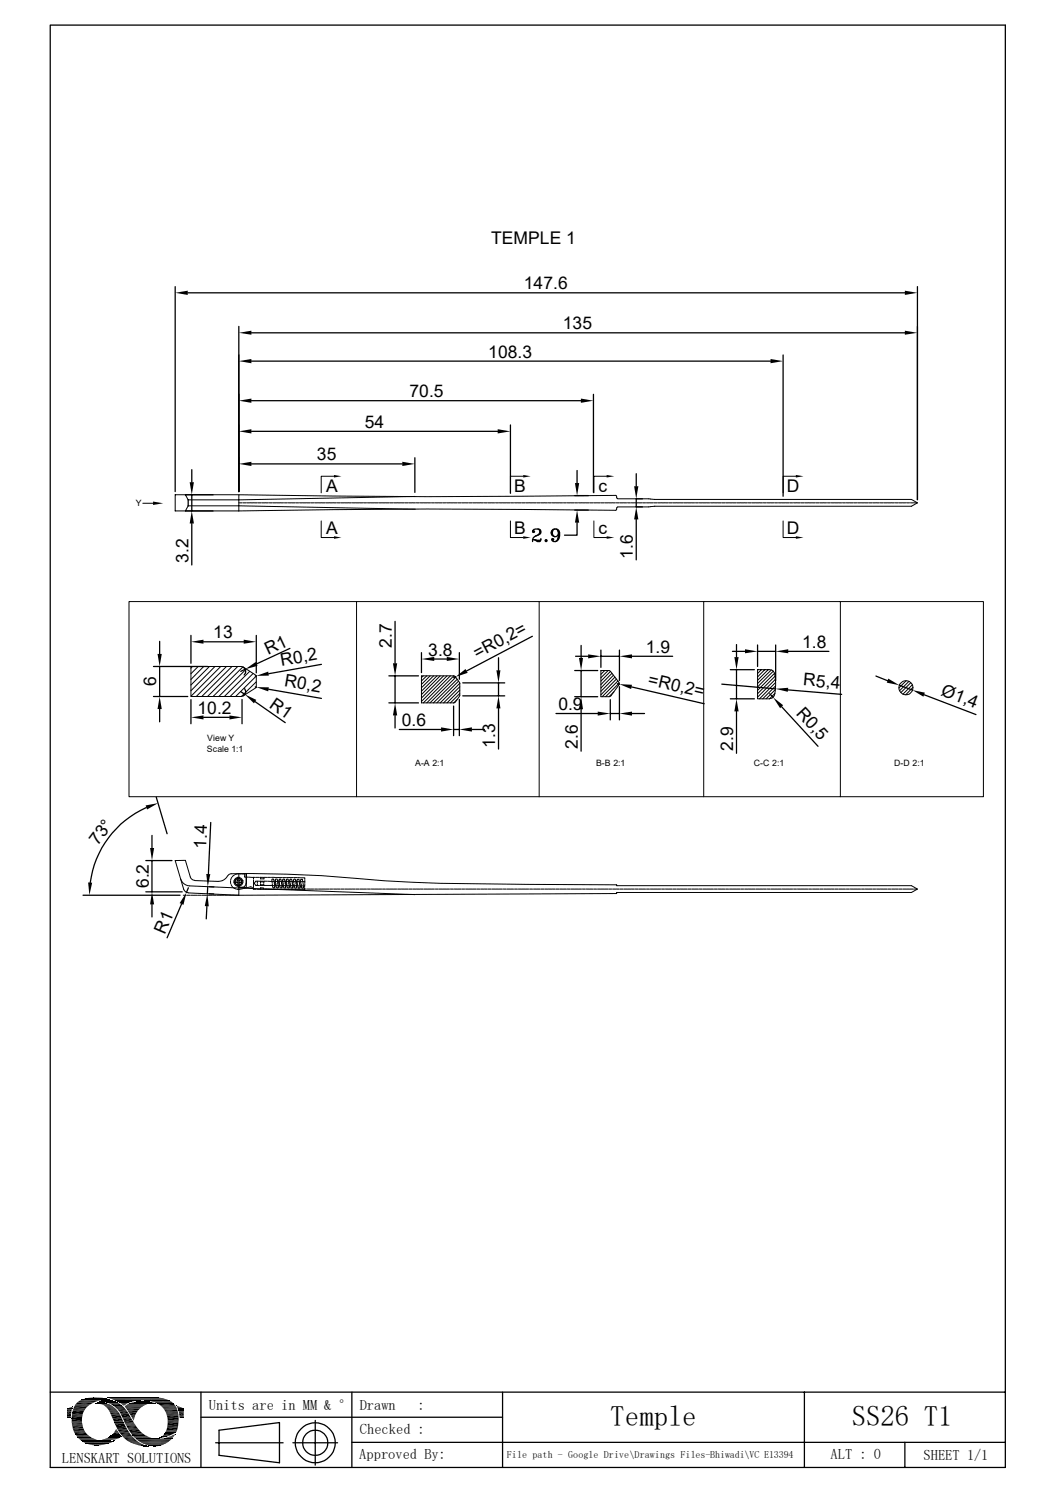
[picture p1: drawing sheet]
<svg xmlns="http://www.w3.org/2000/svg" width="210mm" height="297mm" viewBox="0 0 210 297" stroke-linecap="round" stroke-linejoin="round" font-family="sans-serif">
<g fill="none" stroke="#000" stroke-width=".2">
<path d="M36.9 98.4l.5 1h10.1l35-.6M47.5 98.4h-12.7v3.2h12.7M66.4 94.7h-2.5v3.3M104.1 94.7h-2.6v3.3M120.6 94.7h-2.5v3.3M122.6 98.7l-.2-.1a2210.6 2210.6 0 0 1-74.9-.2v3.2M122.6 98.7l.1 .4 .2 .1M122.9 99.2h6.2l1.1 .2M130.2 99.4h51.1l1.2 .6-1.2 .7h-51.1M158.3 94.7h-2.6v3.3M25.7 119.7h141.4v38.8h-141.4zM28.4 100.1h2"/>
<path d="M47.5 100h.6M48.3 100h.6M49.1 100h.6M49.8 100h.6M50.5 100h.6M51.3 100h.6M52.1 100h.6M52.8 100h.6M53.6 100h.5M54.3 100h.6M55 100h.7M55.8 100h.6"/>
<path d="M56.6 100h.5M57.3 100h.6M58 100h.6M58.8 100h.6M59.6 100h.6M60.3 100h.6M61 100h.6M61.8 100h.6M62.6 100h.6M63.3 100h.6M63.9 103.6v3.3h2.5M64.1 100h.5"/>
<path d="M64.8 100h.6M65.5 100h.7M66.3 100h.6M67.1 100h.5M67.8 100h.6M68.5 100h.7M69.3 100h.6M70.1 100h.6M70.8 100h.6M70.9 119.7v38.8M71.5 100h.6M72.3 100h.6"/>
<path d="M73.1 100h.6M73.8 100h.6M74.5 100h.6M75.3 100h.6M76 100h.7M76.8 100h.6M77.6 100h.5M78.3 100h.6M79 100h.7M79.8 100h.6M80.6 100h.6M81.3 100h.6"/>
<path d="M82 100h.6M82.6 101.3l-35.1-.7h-10.1l-.5 1M82.8 100h.6M83.6 100h.6M84.3 100h.6M85 100h.6M85.8 100h.6M86.6 100h.6M87.3 100h.6M88.1 100h.5M88.8 100h.6M89.5 100h.7"/>
<path d="M90.3 100h.6M91.1 100h.6M91.8 100h.6M92.5 100h.6M93.3 100h.6M94.1 100h.6M94.8 100h.6M95.5 100h.6M96.3 100h.6M97.1 100h.6M97.8 100h.6M98.6 100h.5"/>
<path d="M99.3 100h.6M100 100h.7M100.8 100h.6M101.5 103.6v3.3h2.6M101.6 100h.6M102.3 100h.6M103 100h.6M103.8 100h.6M104.6 100h.6M105.3 100h.6M106 100h.6M106.8 100h.6"/>
<path d="M107.2 119.7v38.8M107.6 100h.6M108.3 100h.6M109.1 100h.5M109.8 100h.6M110.5 100h.7M111.3 100h.6M112.1 100h.5M112.8 100h.6M113.5 100h.6M114.3 100h.6M115.1 100h.6"/>
<path d="M115.8 100h.6M116.5 100h.6M117.3 100h.6M118.1 100h.6M118.1 103.6v3.3h2.5M118.8 100h.6M119.5 100h.6M120.3 100h.6M121 100h.7M121.8 100h.6M122.6 100h.5M122.6 101.3l-.2 .2a2210.6 2210.6 0 0 0-74.9 .1"/>
<path d="M122.9 100.9l-.2 .1-.1 .3M123.3 100h.6M124 100h.6M124.8 100h.6M125.6 100h.6M126.3 100h.6M127 100h.6M127.8 100h.6M128.6 100h.6M129.3 100h.6M130 100h.6M130.2 100.7l-1.1 .1h-6.2"/>
<path d="M130.8 100h.6M131.5 100h.7M132.3 100h.6M133.1 100h.5M133.8 100h.6M134.5 100h.7M135.3 100h.6M136.1 100h.6M136.8 100h.6M137.5 100h.6M138.3 100h.6M139.1 100h.6"/>
<path d="M139.8 100h.6M140 119.7v38.8M140.5 100h.6M141.3 100h.6M142 100h.7M142.8 100h.6M143.6 100h.5M144.3 100h.6M145 100h.7M145.8 100h.6M146.6 100h.6M147.3 100h.6"/>
<path d="M148 100h.6M148.8 100h.6M149.6 100h.6M150.3 100h.6M151 100h.6M151.8 100h.6M152.6 100h.6M153.3 100h.6M154.1 100h.5M154.8 100h.6M155.5 100h.7M155.7 103.6v3.3h2.6"/>
<path d="M156.3 100h.6M157.1 100h.5M157.8 100h.6M158.5 100h.6M159.3 100h.6M160.1 100h.6M160.8 100h.6M161.5 100h.6M162.3 100h.6M163.1 100h.6M163.8 100h.6M164.5 100h.6"/>
<path d="M165.3 100h.6M166 100h.7M166.8 100h.6M167.1 119.7h28.5v38.8h-28.5M167.6 100h.5M168.3 100h.6M169 100h.6M169.8 100h.6M170.6 100h.6M171.3 100h.6M172 100h.6M172.8 100h.6"/>
<path d="M173.6 100h.6M174.3 100h.6M175 100h.6M175.8 100h.6M176.5 100h.7M177.3 100h.6M178.1 100h.5M178.8 100h.6M179.5 100h.6M180.3 100h.6M181.1 100h.6M181.8 100h.7"/>
<path d="M38.3 132.6l-.3 .3M39.4 132.6l-1.4 1.4M40.5 132.6l-2.5 2.6M41.7 132.6l-3.7 3.7M42.8 132.6l-4.8 4.8M43.9 132.6l-5.9 5.9M45 132.6l-6 6M46.1 132.6l-6 6M47.3 132.6l-6 6M48.3 132.7l-5.9 5.9M48.4 132.7l2.5 1.8M48.4 132.8l-.4-.2h-10v6h10l.4-.2"/>
<path d="M49 133.1l-5.5 5.5M49.7 133.6l-5.1 5M50.3 134l-4.5 4.6M50.9 136.7l-.1 .1M50.9 136.8l-2.5 1.6M51 136.7v-2.2l-4.1 4.1M51 135.6l-3 3M84.2 134.5l-.4 .3M84.9 134.5l-1.1 1M85.6 134.5l-1.8 1.6M86.2 134.5l-2.4 2.3M86.9 134.5l-3.1 3"/>
<path d="M87.5 134.5l-3.7 3.7M88.2 134.5l-4.4 4.4M88.9 134.5l-5.1 5M89.6 134.5l-5.4 5.3M90.3 134.5l-5.4 5.3M90.5 134.6l-.2-.1h-6.5v5.3h6.5l.2-.1M90.6 134.6l.8 1.1M90.6 134.7l-5.1 5.1M90.9 135.1l-4.7 4.7M90.9 139.1l-.6 .7M91.2 135.5l-4.3 4.3M91.4 135.8v2.7"/>
<path d="M91.4 138.6l-.8 1.1M91.4 135.9l-3.9 3.9M91.4 136.6l-3.2 3.2M91.4 137.3l-2.5 2.5M91.4 138l-1.8 1.8M119.5 135.5l1.9-1.9 1.7 2.2M119.6 133.4l-.1 .1M120.3 133.4l-.8 .8M120.9 133.4l-1.4 1.4M121.4 133.6l-.2-.2h-1.7v5.2h1.7M121.5 138.4l-.3 .2M121.7 133.9l-2.2 2.3"/>
<path d="M122 134.3l-2.5 2.6M122.1 137.6l-1 1M122.3 134.7l-2.8 2.8M122.6 135.1l-3.1 3.1M122.9 135.5l-3.1 3.1M123.1 135.8v.4M123.1 136.2l-1.6 2.2M123.1 135.9l-2.7 2.7M150.7 133.2v.1M151.4 133.2l-.7 .8M152.1 133.2l-1.4 1.5M152.8 133.2l-2.1 2.1"/>
<path d="M153.1 139l.6-.2a5.9 5.9 0 0 0 .5-4.1l-.2-.9-.5-.5-2.8-.1v5.8h2.4M153.4 133.3l-2.7 2.7M153.8 133.5l-3.1 3.2M154.1 133.9l-3.4 3.4M154.1 134.5l-3.4 3.5M154.1 137.9l-1.1 1.1M154.2 135.1l-3.5 3.6M154.2 137.2l-1.8 1.8M154.3 135.8l-3.3 3.2M154.3 136.4l-2.6 2.6M180.2 135.4l-1.4 1.5M180.8 135.6l-1.9 1.8"/>
<path d="M181.1 135.8l-1.9 2M181.4 136.2l-1.8 1.9M181.6 136.7l-1.5 1.5M35.9 174.8a1.97 1.97 0 0 0 1.8 1.4l44.8 1.8M36.4 178.1h.6M37.2 178.1h.6M37.4 177.6l10.1 .5M37.9 178.1h.6M38.7 178.1h.5M38.7 175.1l-.7-.3-.2-.3-.9-3.3h-2.1l1.7 5.7 .4 .5 .5 .2M39.4 178.1h.6M40.2 178.1h.6"/>
<path d="M40.9 178.1h.6M41.7 178.1h.5M42.4 178.1h.6M43.2 178.1h.6M43.9 178.1h.6M44.7 178.1h.6M45.3 174.2l-.5 .6-1 .5-5.1-.1M45.3 174.2l.3-.3 .4-.1a256.1 256.1 0 0 1 30.5 1.4l11.1 .5 35 .3v.2h58.7l1.2 .7-1.2 .6h-58.7v.3l-75.1 .3M45.4 178.1h.6M45.8 175.2l.1 .6M46 176l.3 .5M46.1 174.5l-.2 .6"/>
<path d="M46.1 178.1h.7M46.4 176.6l.5 .3M46.5 175.6h.1M46.5 175.3h.1M46.7 174l-.5 .4M46.7 175.4l.2 .5M46.7 175.6h.6v.7M46.9 178.1h.6M47.1 174.8l-.4 .5M47.1 176l.5 .1M47.2 174.8h.6M47.2 174.5v.8h-.5"/>
<path d="M47.5 173.8v4.3M47.5 176.5h.6M47.5 174.5v.8l.6-.1M47.8 176l.3-.4h-.5v.7M47.9 174.9l.2 .5M48 173.9h-1.2M48.1 173.9h.6l-.1 .6h.7M48.3 176.8l-1.2 .1M48.3 175.5h.1M48.3 175.2h.1M48.9 175.7l-.3 .7-.5 .1M49 175.7v-1.9v2.8l-1.5-.1"/>
<path d="M49 176.6l-.6 .1M49.2 176.6l.7-.2 .5 .5M49.4 174.5h.7M50.2 174.5h.6M50.4 176.5v.4h.5M50.4 174.5v.4M50.4 175v.6M50.4 175.8v.6M51 174.5h.6M51.1 176.9h.6M51.2 175.3v.3M51.2 175.8v.3"/>
<path d="M51.6 175.3h-.7l-.4 .4 .4 .4h.6M51.7 175.3h.6M51.7 176.1h.6M51.7 174.5h.6M51.8 175.4h.7M51.8 175.3v.3M51.8 175.8v.3M51.8 176h.7M51.9 174.5l-.1 .3h.7v-.3M52.5 174.5h.5M52.5 176.9v-.2l-.7-.1v.3h.6M52.5 175.8v.3h.5"/>
<path d="M52.5 175.3h.5M52.5 175.3v.3M52.6 176.9h.6M52.7 176.9h.7M53.2 176.1h.6M53.2 174.5h.6M53.2 175.3h.6M53.3 176.9l.6 .1M53.6 176.9h.6M53.9 175.3h.6M53.9 176.1l.6 .1M54 174.5h.6"/>
<path d="M54.1 177h.6M54.1 175.9l.2 .7h.3v-.5M54.3 176.9h.6M54.5 175.3l-.1-.4-.3 .1v.7M54.5 175.4l.1 .6M54.7 174.6h.6M54.7 176.2h.6M54.7 175.3h.6M54.7 175.1l-.1 .6M54.8 177h.6M54.9 175.8l-.2 .6M54.9 175.9l.2 .8 .3-.2-.1-.4"/>
<path d="M55.1 176.9h.6M55.2 175.3l-.1-.4-.3 .1v.7M55.2 175.4l.1 .6M55.4 175.5l-.1 .4M55.4 176.2h.6M55.5 174.6h.5M55.5 176.2l-.1 .3M55.5 175.3h.5M55.5 175.1l-.1 .3M55.6 175.9l.1 .7 .3 .1 .1-.3M55.6 177h.6M55.6 175.8l-.1 .3"/>
<path d="M55.8 176.9h.6M55.9 175.3v-.4h-.4l.1 .8M56 175.4v.6M56 176.1l.1 .3M56.2 175.3h.6M56.2 175.1l-.2 .7M56.2 174.6h.6M56.3 175.8l-.2 .6M56.3 175.9l.1 .7h.4v-.4h-.6M56.3 177h.6M56.6 176.9h.5M56.6 175.3v-.4h-.3v.8"/>
<path d="M56.7 175.4l.1 .6M56.9 175.1l-.2 .7M56.9 176.2h.6M56.9 175.3h.6M57 174.6h.6M57 175.9l.2 .8 .3-.1v-.4M57 175.8l-.2 .6M57.1 177h.6M57.3 176.9h.6M57.4 175.3l-.2-.4-.3 .1 .1 .7M57.4 175.4l.1 .6M57.6 175.1l-.2 .7"/>
<path d="M57.7 174.6h.6M57.7 176.2h.6M57.7 175.3h.6M57.7 175.8l-.2 .6M57.7 175.9l.2 .8 .3-.1v-.4M57.8 177h.6M58.1 176.9h.6M58.1 175.3l-.1-.4-.3 .1v.7M58.1 175.4l.1 .6M58.4 175.1l-.2 .7M58.4 176l-.2 .6M58.4 176.2h.7"/>
<path d="M58.5 175.9l.2 .8 .3-.1-.1-.4M58.5 174.6h.6M58.5 175.4h.6M58.6 177h.6M58.8 176.9h.6M58.8 175.3v-.3l-.3-.1v.8M58.8 175.4l.1 .6M59.1 175.2l-.2 .6M59.1 175.8l-.1 .6M59.2 175.9l.1 .7 .2 .1 .2-.2M59.2 175.4h.6M59.2 176.2h.6"/>
<path d="M59.2 174.6h.6M59.3 177h.6M59.5 175.3l-.1-.4h-.3v.8M59.5 175.5l.1 .6M59.6 176.9h.6M59.6 176.2l.1 .3M59.8 175.3l-.2 .5M59.9 175.9l.2 .8 .3-.1-.1-.4M59.9 175.9l-.2 .6M59.9 174.6h.7v.4M59.9 175.4h.7M59.9 176.2h.7"/>
<path d="M60.2 175.3v-.3h-.4l.1 .8M60.2 175.5l.1 .6M60.3 176.9h.6M60.6 176.6v.4h-.5M60.6 175.1v.6M60.6 175.9v.6M61.1 176.9h.6M61.8 176.9h.6M62.6 176.9h.6M63.3 176.9h.6M64.1 176.9h.6M64.8 176.9h.6"/>
<path d="M65.6 176.9h.6M66.3 176.9h.6M67.1 176.9h.5M67.8 176.9h.6M68.6 176.9h.6M69.3 176.9h.6M70.1 176.9h.6M70.8 176.9h.6M71.6 176.9h.6M72.3 176.9h.6M73.1 176.9h.6M73.8 176.9h.6"/>
<path d="M74.5 176.9h.7M75.3 176.9h.6M76.1 176.9h.6M76.8 176.9h.6M77.6 176.9h.6M78.3 176.9h.6M79.1 176.9h.6M79.8 176.9h.6M80.6 176.9h.6M81.3 176.9h.6M82.1 176.9h.6M82.8 176.9h.6"/>
<path d="M83.6 176.9h.6M84.3 176.9h.6M85 176.9h.7M85.8 176.9h.6M86.6 176.9h.6M87.3 176.9h.6M88.1 176.9h.6M88.8 176.9h.6M89.6 176.9h.6M90.3 176.9h.6M91.1 176.9h.6M91.8 176.9h.6"/>
<path d="M92.6 176.9h.6M93.3 176.9h.6M94.1 176.9h.6M94.8 176.9h.6M95.6 176.9h.6M96.3 176.9h.6M97.1 176.9h.6M97.8 176.9h.6M98.6 176.9h.6M99.3 176.9h.6M100.1 176.9h.6M100.8 176.9h.6"/>
<path d="M101.6 176.9h.6M102.3 176.9h.6M103.1 176.9h.6M103.8 176.9h.6M104.6 176.9h.6M105.3 176.9h.6M106.1 176.9h.6M106.8 176.9h.6M107.6 176.9h.6M108.3 176.9h.6M109.1 176.9h.6M109.8 176.9h.6"/>
<path d="M110.6 176.9h.6M111.3 176.9h.6M112.1 176.9h.5M112.8 176.9h.6M113.6 176.9h.6M114.3 176.9h.6M115.1 176.9h.6M115.8 176.9h.6M116.6 176.9h.6M117.3 176.9h.6M118.1 176.9h.6M118.8 176.9h.6"/>
<path d="M119.5 176.9h.7M120.3 176.9h.6M121.1 176.9h.6M121.8 176.9h.6M122.6 176.9h.5M123.3 176.9h.6M124.1 176.9h.6M124.8 176.9h.6M125.6 176.9h.6M126.3 176.9h.6M127.1 176.9h.6M127.8 176.9h.6"/>
<path d="M128.6 176.9h.6M129.3 176.9h.6M130 176.9h.7M130.8 176.9h.6M131.6 176.9h.6M132.3 176.9h.6M133.1 176.9h.5M133.8 176.9h.6M134.6 176.9h.6M135.3 176.9h.6M136.1 176.9h.6M136.8 176.9h.6"/>
<path d="M137.6 176.9h.6M138.3 176.9h.6M139.1 176.9h.6M139.8 176.9h.6M140.5 176.9h.7M141.3 176.9h.6M142.1 176.9h.6M142.8 176.9h.6M143.6 176.9h.5M144.3 176.9h.6M145.1 176.9h.6M145.8 176.9h.6"/>
<path d="M146.6 176.9h.6M147.3 176.9h.6M148.1 176.9h.6M148.8 176.9h.6M149.6 176.9h.6M150.3 176.9h.6M151 176.9h.7M151.8 176.9h.6M152.6 176.9h.6M153.3 176.9h.6M154.1 176.9h.6M154.8 176.9h.6"/>
<path d="M155.6 176.9h.6M156.3 176.9h.6M157.1 176.9h.5M157.8 176.9h.6M158.6 176.9h.6M159.3 176.9h.6M160.1 176.9h.6M160.8 176.9h.6M161.6 176.9h.6M162.3 176.9h.6M163.1 176.9h.6M163.8 176.9h.6"/>
<path d="M164.5 176.9h.7M165.3 176.9h.6M166.1 176.9h.6M166.8 176.9h.6M167.6 176.9h.5M168.3 176.9h.6M169.1 176.9h.6M169.8 176.9h.6M170.6 176.9h.6M171.3 176.9h.6M172.1 176.9h.6M172.8 176.9h.6"/>
<path d="M173.6 176.9h.6M174.3 176.9h.6M175 176.9h.7M175.8 176.9h.6M176.6 176.9h.6M177.3 176.9h.6M178.1 176.9h.5M178.8 176.9h.6M179.6 176.9h.6M180.3 176.9h.6M181.1 176.9h.6M181.8 176.9h.7"/>
<path d="M14.7 279.9h2.6M15 279.4h3M15.3 279h3.5M15.7 278.7h3.9M15.9 278.6h4M16 278.6h4.2M16 278.5h4.4M16.2 278.5h4.3M16.4 278.4h5.4M16.5 278.3h5.1M16.7 278.3h4.7M16.9 278.2h4.3"/>
<path d="M17.1 278.2h3.9M17.5 278.1h3M17.6 278.1h2.9M19 279.2h2.1M19.1 279.2h2.2M19.7 278.8h3.2M19.8 278.8h2.9M19.9 278.7h2.7M20.2 278.7h2.2M20.3 278.9h2.7M20.6 279h2.7M21.3 279h2"/>
<path d="M21.3 279.1h2.4M21.3 278h10.3M21.4 278.1h10.5M21.5 278.1h11M21.8 278h7.4M21.8 278.2h10.8M21.8 278.4h-5.6M22 278.3h10.9M22.2 278.3h10.8M22.3 278.4h10.9M22.5 278.4h10.8M22.6 278.5h11"/>
<path d="M22.8 278.6h5.1M22.9 278.6h4.4M23 278.7h4.2M23.2 278.8h3.3M23.5 278.9h2.7M23.5 278.9h2.5M23.7 279h2.1M24.8 279.8h3.7M24.8 279.8h3.5M24.8 279.9h3.4M24.9 279.7h3.8M25 279.6h3.7"/>
<path d="M25.1 279.5h4M25.4 279.4h3.8M25.4 279.3h4.2M25.7 279.2h4.2M26 279.1h4.8M26.2 279h4.4M26.2 279h4.2M26.6 278.9h3.5M26.8 278.9h3.1M27.1 278.8h2.6M28.7 278.6h5M29.3 278.6h4.4"/>
<path d="M29.4 278.7h4.5M30.1 278.8h4M30.4 278.9h3.8M30.7 279h3.7M30.8 279.2h-5M31 279.1h3.5M31.2 279.2h3.3M31.9 279.7h3M32.1 279.8h2.9M14.3 282.3h2M14.3 282.8h2M14.3 283h2"/>
<path d="M14.3 283.1h2M14.3 283.5h2.1M14.4 281h2.2M14.5 280.5h2.3M14.5 284.2h2.1M14.6 284.7h2.3M15 285.3h2.3M15.3 285.8h2.7M15.4 285.9h2.6M15.4 285.9h2.8M15.5 286h2.8M15.6 286.1h3"/>
<path d="M15.7 286.3h3.3M15.9 286.4h3.1M15.9 286.4h3.6M16 286.6h3.9M16.2 286.6h3.7M16.2 286.6h4.2M16.3 286.7h5.2M16.3 286.8h6.3M16.6 286.9h5.8M16.6 286.9h5.7M16.7 287h5.5M16.9 287h5"/>
<path d="M17 287.1h4.8M17.1 287.1h4.6M17.1 287.2h4.5M17.4 287.3h4M17.7 287.3h3.2M17.9 287.4h2.8M20.5 286.3h2.6M20.7 286.2h2.8M21.1 286.2h2.5M21.2 286.1h2.6M21.5 285.9h2.5M21.5 286h2.3"/>
<path d="M21.8 285.8h2.3M21.9 285.7h2.2M22 285.7h2M22 285.6h2M22.9 286.4h-2.7M24.1 285.8h-2.3M25.1 280.2h2.7M25.4 280.6h2M25.4 286.8h2.1M26.1 285.2h2.4M26.3 285.5h2.5M26.3 285.5h2.6"/>
<path d="M26.4 285.6h2.7M26.5 285.7h2.8M26.5 285.8h3.1M26.7 285.9h3.1M26.8 286h3.3M26.8 286.1h3.7M27 286.2h4.1M27.1 286.2l7.1 .1M27.1 286.3h7M27.6 286.7h6.1M27.8 286.9h5.7M27.9 286.9h5.5"/>
<path d="M28 287h5.3M28.2 287.1h5M28.5 287.2h4.4M28.8 287.3h3.9M29 287.5h3.4M29.5 287.5h2.6M29.6 287.6h2.4M31.7 286.2h2.5M32.4 280.1h2.7M32.5 280.2h2.7M32.6 280.3h2.6M32.6 280.4h2.6"/>
<path d="M32.7 280.5h2.6M32.8 285h2.1M32.9 285h2.1M32.9 280.9h2.5M32.9 284.9h2.2M32.9 284.9h2.1M32.9 284.8h2.2M33 284.7h2.1M33 284.6h2.2M33.1 284.5h2.1M33.1 284.6h2.1M33.1 281.5h2.4"/>
<path d="M33.2 283.9h2.2M33.4 282.5h2.1"/>
<circle cx="180.2" cy="136.8" r="1.4"/>
<circle cx="47.4" cy="175.4" r=".68"/>
<circle cx="47.4" cy="175.4" r=".88"/>
</g>
<g fill="none" stroke="#000" stroke-width=".25">
<path d="M10 5h189.9v286.9h-189.9zM34.8 57v40.8M37.3 58.3h142.7M182.5 57v42.4M47.5 64.9v32.9M50 66.2h130M50 79.7h65.5M50 71.8h103.2M118 78.4v19.6M155.7 70.6v28.1M36.9 98.4h5.5M37.4 99.4v1.2"/>
<path d="M38.1 93.4v2.5M38.1 98.4v3.2M50 92.3h30M50 85.8h49M82.5 91.1v6.9M101.5 84.5v13.6M114.3 98.6h2.7M114.8 93.6v2.5M126.5 99.2h1.3M126.5 94.2v2.5M126.5 99.2v1.6M36.9 101.6h5.5"/>
<path d="M38.1 104.1v8.3M106 105.6l.3 .2h-.4a.89 .89 0 0 1 .8-.6 .89 .89 0 0 1 .9 .5v.2a1.83 1.83 0 0 1-1.3 .9l-.3 .2-.1 .7M106 105.7l.2 .1zM107 105.2l.2 .1a.75 .75 0 0 1-.2 1.1l-.5 .2M107.4 105.5l.1 .2-.1 .5M107.6 107.4l-.2 .1-1.4-.1-.1 .1M107.6 107.1l-.2 .6h-.5l-.6-.3 .6 .2 .6-.1M108.4 107.5l.3-.1 .1 .2-.3 .1zM108.5 107.5l.2 .1zM109.9 107.2l.1 .2zM109.9 105.6l-.2 .2 .2 .6M110.3 105.2a.84 .84 0 0 0-.5 .8 .84 .84 0 0 0 .5 .8"/>
<path d="M110.6 105.2l.2 .1a1.84 1.84 0 0 1-.4 2.4M110.9 105.5a1.53 1.53 0 0 1 0 1.9M111 106.3a.77 .77 0 0 1-.9 .4 .77 .77 0 0 1-.5-1 .77 .77 0 0 1 1-.5l.3 .1a1.37 1.37 0 0 1 .4 1.5 1.37 1.37 0 0 1-1.2 .9l-.4-.3 .3-.3 .1 .3-.2 .1M114.3 101.5h2.7M114.8 104v2.5h-2.5M126.5 100.8h1.3M126.5 103.3v8.1M30.5 132.6h10.8M30.5 138.6h6.8M31.8 127.6v2.5M31.8 132.6v6M38 126.4v5.6"/>
<path d="M38 139.2v4.8M40.5 127.7h8M47.9 137.6l.8 .5M48.1 139.1v4.9M48.4 132.8a.96 .96 0 0 1 .2 1.5M48.6 137l.2 .2a.84 .84 0 0 1-.4 1.2M48.8 133.1l-.9 .5M50.7 139.6l6 4.2M50.8 136.7h.2M51 126.4v7.5M51 134.5h-.2M53.4 137.1l10.5 1.8"/>
<path d="M57.7 129l-6.7 3.1M63.9 132.2l-10.5 1.8M77.3 139.8h5.9M77.3 134.5h5.9M78.6 123.6v8.4M78.6 134.5v5.3M83.8 129.8v4M86.4 131.1h2.5M90.5 134.6l.1 .1M90.6 134.7l-.4 .1M91.4 139.1v7.2M91.4 129.8v5.3"/>
<path d="M92 135.8h8.4M92 138.4h8.4M99.1 130.9v2.5M99.1 135.8v2.6M105.9 126.6l-13.1 6.9M114.3 133.4h4.6M114.3 138.6h4.6M114.5 130.6h2.5M115.6 128.4v2.5M115.6 133.4v5.2M119.5 129.3v3.5M119.5 130.6h3.7"/>
<path d="M121.4 139.2v4M122.8 136l.4 .1M123.2 129.3v6.1M123.2 136.6v6.6M125.6 136.7l14.4 3.3M125.7 130.6h8.1M143.6 136.1l10.6 .9M145.2 133.2h4.8M145.2 139h4.8M145.7 129.6h2.5M146.5 128.2v2.5M146.5 133.2v5.8"/>
<path d="M150.7 128.3v4.3M150.7 129.6h3.6M153.1 138l.7 .7M154.3 128.3v7.2M156.7 137.2l10.7 .9M156.8 129.6h8M174.2 134.5l2.3 .9M178.9 136.3l2.6 1M183.8 138.2l10.3 4M31.1 158.6l2.1 7.3M31.8 141.1v2.5M40.5 142.7h5.1"/>
<path d="M78.6 142.3v2.5M79.4 145.1h8.3M90.2 140.5v5.8M90.2 145.1h1.2M93.9 145.1h2.5M99.1 140.9v8.1M110.6 141.9h8.3M115.6 141.1v8.3M121.4 141.9h1.8M125.7 141.9h2.5M146.5 141.5v8.4M155.4 140.6l7.3 7.9"/>
<path d="M16.5 178.1h19.3M29 171.2h5.2M29 177.4h7.2M29.1 160.7a19.2 19.2 0 0 0-11.2 14.9M30.2 166.2v2.5M30.2 171.2v6.2M30.2 179.9v2.5M36.1 179.8l-2.9 6.8M37.5 176.6l-.4 .9M41.3 176.4l-.1 1.4M41.6 177.8h.9M41.7 176.4h.8"/>
<path d="M41.9 163.6l-.5 10.3M41.1 180.3l-.1 2.5M10 276.9h189.9M14.7 279.7h2.9M40 276.9v15M70 276.9v15M99.9 276.9v15M160 276.9v15M14.3 281.5h2.1M14.3 283.3h2.1M14.7 284.9h2.4M15 285.5h2.6"/>
<path d="M24.6 286.1h2.2M24.9 280.1h3.2M25.1 283.8h2.1M25.3 284h2.1M26.1 285.4h2.7M27.2 286.5h6.8M33.1 281.3h2.4M33.4 282.7h2.1M40 281.9h59.9M42.9 287h13.4M43.6 284.5l12-1.5v8l-12-1.5zM58.3 287h8.8"/>
<path d="M62.7 282.6v8.9M70 286.9h129.9M180 286.9v5"/>
<circle cx="62.7" cy="287" r="2.51"/>
<circle cx="62.7" cy="287" r="4"/>
</g>
<g fill="#000">
<path d="M34.8 58.3l2.5-.5v.9zM180 57.8l2.5 .5-2.5 .4zM47.5 66.2l2.5-.4v.8zM47.5 79.7l2.5-.4v.8zM47.5 71.8l2.5-.4v.9zM115.5 79.3l2.5 .4-2.5 .4zM153.2 71.4l2.5 .4-2.5 .5zM180 65.8l2.5 .4-2.5 .4zM30.4 99.8l2.1 .3-2.1 .4zM37.7 95.9h.9l-.5 2.5zM47.5 92.3l2.5-.4v.8zM47.5 85.8l2.5-.4v.8z"/>
<path d="M66.4 94.5l1.5 .2-1.5 .3zM80 91.9l2.5 .4-2.5 .4zM99 85.4l2.5 .4-2.5 .4zM104.1 94.5l1.4 .2-1.4 .3zM114.3 96.1h.9l-.4 2.5zM120.6 94.5l1.6 .2-1.6 .3zM126.1 96.7h.9l-.5 2.5zM158.3 94.5l1.5 .2-1.5 .3zM38.1 101.6l.5 2.5h-.9zM66.4 106.7l1.5 .2-1.5 .3zM104.1 106.7l1.4 .2-1.4 .3zM114.8 101.5l.4 2.5h-.9z"/>
<path d="M120.6 106.7l1.6 .2-1.6 .3zM126.5 100.8l.5 2.5h-.9zM158.3 106.7l1.5 .2-1.5 .3zM31.3 130.1h.9l-.5 2.5zM38 127.7l2.5-.4v.8zM48.5 127.3l2.5 .4-2.5 .4zM48.8 133.1l2-1.4 .4 .8zM48.7 138.1l2.3 1.1-.5 .7zM51 134.5l2.3-.9 .2 .8zM51 136.7h2.5l-.2 .8zM78.1 132h.9l-.4 2.5zM83.8 131.1l2.6-.4v.8z"/>
<path d="M88.9 130.7l2.5 .4-2.5 .4zM90.6 134.7l2-1.6 .4 .8zM98.7 133.3h.8l-.4 2.5zM115.1 130.9h.9l-.4 2.5zM117 130.2l2.5 .4-2.5 .4zM123.2 130.6l2.5-.4v.8zM123.2 136.1l2.5 .1-.2 .9zM146 130.7h.9l-.4 2.5zM148.2 129.2l2.5 .4-2.5 .4zM154.3 129.6l2.5-.4v.8zM154.2 137l2.6-.2-.1 .8zM176.7 135l2.2 1.3-2.5-.5z"/>
<path d="M181.5 137.3l2.4 .5-.3 .8zM31.7 138.6l.5 2.5h-.9zM38 142.7l2.5-.4v.8zM45.6 142.3l2.5 .4-2.5 .4zM78.6 139.8l.4 2.5h-.9zM87.7 144.7l2.5 .4-2.5 .4zM91.4 145.1l2.5-.4v.8zM99.1 138.4l.4 2.5h-.8zM115.6 138.6l.4 2.5h-.9zM118.9 141.6l2.5 .3-2.5 .5zM123.2 141.9l2.5-.3v.8zM146.5 139l.4 2.5h-.9z"/>
<path d="M153.8 138.7l1.9 1.6-.5 .6zM17.5 175.6h.8l-.5 2.5zM29 160.2l2.5-.4-2.2 1.2zM29.8 168.7h.8l-.4 2.5zM30.2 177.4l.4 2.5h-.8zM37.1 177.5l-.6 2.5-.8-.3zM41 173.9h.8l-.5 2.5zM41.2 177.8l.3 2.5h-.8zM14.3 279.9h.1zM13.8 280l.5-.1 .1 .1zM14.3 279.9h.1v.1zM18.3 278h1.6z"/>
<path d="M18.7 278h1.2zM19.1 279.1h1.9zM19.2 279.1h1.8zM19.2 279.1h1.7zM19.4 279.1h1.5zM19.5 279.1h1zM19.4 279.1h1.2zM19.5 279.1h1.1zM19.6 279.1h.9zM19.6 279.2l1.9 .1zM19.7 278.8h.2zM19.6 279.1h.8z"/>
<path d="M19.8 279.1h.6zM20 279.3l1.7 .1zM19.8 279.1h.4zM20.1 279l.1 .1zM20.1 279h.1zM20.2 279.4h1.6zM20.4 279.4l1.7 .2h-1.4zM20.4 279.4h1.4l.3 .2zM20.5 278.7h1.8zM20.5 278.7h1.7zM20.6 278.6l1.6 .1zM20.7 279.6l1.7 .1h-1.5z"/>
<path d="M20.7 279.6h1.4l.3 .1zM20.6 278.6h1.4zM20.9 278.6h1.1zM20.9 279.7l1.6 .1zM21 279.8l1.7 .2h-1.4zM21 279.8h1.5l.2 .2zM21.2 278.6h.3zM20.9 278.6h.8zM21.2 278.6h.5zM21.5 278.4h.3zM21.8 279.2h1.9zM22.4 279.6h1.9z"/>
<path d="M22.5 279.6h1.8zM22.5 279.6l1.8 .1zM22.6 279.7l2 .2h-1.7zM22.6 279.7h1.7l.3 .2zM22.9 279.9l1.9 .2h-1.7zM22.9 279.9h1.7l.2 .2zM23.7 279l1.9 .1zM23.8 279.1h1.8zM23.8 279.1h1.6zM24 279.1h1.4zM24 279.1l1.3 .1zM24 279.2l1 .2h-.7z"/>
<path d="M24 279.2h1.3l-.3 .2zM24.3 279.4l.6 .1zM24.3 279.4h.7zM24.4 279.5l.3 .1zM24.4 279.5h.5zM24.6 279.6v.1zM24.6 279.6h.1zM27.5 278.8h2zM27.5 278.8h1.9zM28.2 278.8h1.2zM28.2 278.8h.7zM30.4 279.2h.4z"/>
<path d="M30.4 279.2h.5zM30.7 279.2h.2zM30.9 278h.2zM35.1 279.7h.2zM35.1 279.7l.5 .1zM35.2 279.8l.8 .2h-.7zM35.2 279.8l.8 .2zM35.3 280l1 .1h-1zM35.3 280h.7l.3 .1zM13.3 280.2h1.1zM13.3 280.2l1 .1zM13.3 280.3l1 .1h-1z"/>
<path d="M13.3 280.3h1v.1zM13.3 280.4l.9 .4h-.9zM13.3 280.4h1l-.1 .4zM13.3 280.8h.9zM13.3 280.8l.8 .5h-.8zM13.3 280.8h.9l-.1 .5zM13.3 281.3l.8 .4h-.8zM13.3 281.3h.8v.4zM13.3 281.7h.8zM13.3 281.7l.8 .2h-.8zM13.3 281.7h.8v.2zM13.3 281.9h.8z"/>
<path d="M13.3 281.9l.8 .1zM13.4 280.2h1zM13.7 280.1l.7 .1zM13.7 280.1h.7zM13.8 280h.6zM14.3 282.3l2 .4h-2zM14.3 282.3h2v.4zM18.3 287.4l1.9 .1zM18.3 287.4h1.9zM18.4 287.5h1.1zM18.4 287.5h1.8zM18.9 287.5h.6z"/>
<path d="M19.1 287.5h.4zM20.4 286.4l1.9 .1zM20.4 286.4h2zM20.6 286.5h1.5zM20.6 286.5h1.7zM20.7 286.5h1.1zM20.7 286.5h1.4zM21 286.5h.6zM21 286.5h.8zM21.3 280l1.7 .2h-1.6zM21.3 280h1.4l.3 .2zM21.3 286.5h.3z"/>
<path d="M21.4 286.5h.2zM21.4 280.2l1.8 .3h-1.6zM21.4 280.2h1.6l.2 .3zM21.6 280.5h1.6zM21.6 280.5l1.8 .2h-1.7zM21.6 280.5h1.6l.2 .2zM21.7 280.7l1.8 .1h-1.7zM21.7 280.7h1.7l.1 .1zM21.8 280.8l1.8 .2h-1.7zM21.8 280.8h1.7l.1 .2zM21.9 281l1.8 .1zM21.9 281.1l1.9 .2h-1.8z"/>
<path d="M21.9 281.1h1.8l.1 .2zM21.5 286.7h1.1zM21.9 286.7h.7zM22 281.3l1.8 .1zM22 286.7h.6zM22.1 281.4l1.9 .3h-1.8zM22.1 281.4h1.7l.2 .3zM22.1 285.6l1.9 .1zM22.1 285.6h1.9zM22.2 281.7l2 .5h-1.8zM22.2 281.7h1.8l.2 .5zM22.2 285.5l1.8 .1z"/>
<path d="M22.2 285.5h1.7zM22.2 286.7h.5zM22.3 286.7h.4zM22.4 286.7h.3zM22.4 282.2l2.1 .5h-1.9zM22.4 282.2h1.8l.3 .5zM22.4 285.3h1.4zM22.4 285.3l1.5 .2h-1.7zM22.4 285.3h1.4l.1 .2zM22.6 286.6h.2zM22.6 282.7l1.9 .1zM22.7 282.8l1.9 .1z"/>
<path d="M22.7 282.9l1.9 .1zM22.7 285l1.1 .3h-1.4zM22.7 285h.9l.2 .3zM22.7 283h1.9zM22.7 284.9l.9 .1zM22.8 283l1.9 .2h-1.9zM22.8 283h1.8l.1 .2zM22.8 283.2l2.3 .9h-1.9zM22.8 283.2h1.9l.4 .9zM22.9 284.7l.6 .2h-.8zM22.9 284.7h.5l.1 .2zM22.6 286.6h.3z"/>
<path d="M22.9 284.6l.5 .1h-.5zM22.9 284.6l.5 .1zM23 284.4h.2zM23 284.4l.3 .2h-.4zM23 284.4l.3 .2zM23.1 284.4h.1zM23.1 280.1l1.8 .2h-1.5zM23.1 280.1h1.7l.1 .2zM23.4 280.3l1.8 .4h-1.6zM23.4 280.3h1.5l.3 .4zM23.6 280.7l1.7 .1zM23.7 280.8l1.9 .4h-1.6z"/>
<path d="M23.7 280.8h1.6l.3 .4zM24 281.2l1.6 .1zM24 281.3l2 .7h-1.7zM24 281.3h1.6l.4 .7zM24.3 282l1.8 .2h-1.7zM24.3 282h1.7l.1 .2zM24.4 282.2l2 .5h-1.7zM24.4 282.2h1.7l.3 .5zM24.7 282.7l1.9 .3h-1.8zM24.7 282.7h1.7l.2 .3zM24.8 283l1.9 .2h-1.8zM24.8 283h1.8l.1 .2z"/>
<path d="M24.9 283.2h1.8zM24.9 283.2l1.9 .1zM24.9 283.3h1.9zM25 283.3l1.9 .1zM25 283.4l2 .1h-1.9zM25 283.4h1.9l.1 .1zM25.1 283.5l1.9 .1zM25.4 280.6l2 .1zM25.4 280.7l1.7 .4h-1.4zM25.4 280.7h2l-.3 .4zM25.5 284.4l2.5 .5h-2.1zM25.5 284.4h2.1l.4 .5z"/>
<path d="M25.7 281.1l1.2 .4h-.9zM25.7 281.1h1.4l-.2 .4zM25.8 286.9l2 .1h-1.7zM25.8 286.9h1.7l.3 .1zM26 281.5l.9 .1zM26 281.6l.8 .3h-.6zM26 281.6h.9l-.1 .3zM26.1 287l2 .2h-1.5zM26.1 287h1.7l.3 .2zM26.2 281.9l.5 .2h-.4zM26.2 281.9h.6l-.1 .2zM26.3 282.1l.4 .1h-.3z"/>
<path d="M26.3 282.1h.4v.1zM26.4 282.2l.2 .3zM26.4 282.2h.3l-.1 .3zM26.5 282.5l.1 .1zM26.6 287.2l1.7 .1zM26.8 287.3l1.9 .2h-1.2zM26.8 287.3h1.5l.4 .2zM27.5 287.5h1.3zM27.6 287.5l1.4 .1zM28 287.6h1.1zM28.1 287.6l1.1 .1zM28.2 287.7h1.1z"/>
<path d="M28.5 287.7h.9zM28.6 287.7h.9zM29 287.7h.5zM29.2 287.7h.3zM29.3 287.7h.2zM29.6 287.5l2 .2zM30.2 287.7h1.3zM30.2 287.7h1.4zM30.4 287.7h.9zM30.4 287.7h1.1zM30.5 287.7h.5zM30.5 287.7h.8z"/>
<path d="M30.7 287.7h.3zM31.8 286h.2zM31.8 286h.1zM31.8 286h.4zM31.9 286h.4zM32.1 285.8h.8zM32.1 285.8h.9zM31.9 286l.2-.2 .2 .2zM32.1 285.8h.8l-.6 .2zM32.1 285.8h1zM32.2 285.8h.9zM32.3 286.2h1.9z"/>
<path d="M32.2 285.8l.2-.2 .7 .2zM32.4 285.6h1.3l-.6 .2zM32.5 285.5l1.2 .1zM32.5 285.5h1.3zM32.6 286.1h1.6zM32.7 285.2l1.1 .3h-1.3zM32.7 285.2h1.8l-.7 .3zM32.7 286.1h1.5zM32.7 285.2h1.8zM32.8 285l2 .1zM32.8 285.1l1.7 .1h-1.8zM32.8 285.1h2l-.3 .1z"/>
<path d="M32.8 286.1h1.5zM33.1 286h1.3zM33.2 281.6l2.3 .5h-2.2zM33.2 281.6h2.3v.5zM33.2 284l2 .5h-2.1zM33.2 284h2.1l-.1 .5zM33.2 286h1.2zM33.4 283l2 .5h-2.1zM33.4 283h2.1l-.1 .5zM33.4 285.9h1zM33.6 285.8h.9zM33.7 285.8h.8z"/>
<path d="M33.9 285.7h.6zM34.1 285.7h.5zM34.1 285.7l.3-.2 .2 .2zM34.4 285.5h.3l-.1 .2zM34.4 285.5l.3-.1v.1zM34.7 285.4v.1zM35.3 280.1l1.1 .1zM35.3 280.2h1.2zM35.3 280.2l1.2 .1zM35.4 280.3l1.1 .1h-1.1zM35.4 280.3h1.1v.1zM35.4 280.4h1.1z"/>
<path d="M35.5 280.4l1 .2h-1zM35.5 280.4h1v.2zM35.5 280.6h1zM35.5 280.6l1 .1zM35.6 280.7l.9 .1zM35.6 280.8l.9 .3h-.9zM35.6 280.8h.9v.3zM35.6 281.1h.9zM35.6 281.1l.9 .5h-.8zM35.6 281.1h.9v.5zM35.7 281.6l.8 .2h-.8zM35.7 281.6h.8v.2z"/>
<path d="M35.7 281.8l.8 .2h-.8zM35.7 281.8h.8v.2zM35.7 282h.8zM35.7 282l.8 .1zM35.8 282.1h.7zM35.9 282.1h.6zM36 282.1h.5zM36.4 282.1h.1z"/>
</g>
<g fill="none" stroke="#000" stroke-width=".21">
<path d="M14.9 279.5h3M15.5 278.8h3.9M32.2 279.9h2.9M14.3 281.7h2.1M14.5 280.4h2.5M15.2 285.7h2.7M24 285.4h2.1M24.4 285.9h2.1M24.9 286.4h2.1M25.1 286.6h2.2M25.4 284.2h2.2M33 281.1h2.4"/>
<path d="M33.4 282.9h2.1"/>
</g>
<path d="M15.1 279.2h3.5M21.9 279.4h2.3M31.4 279.4h3.4M14.4 284h2.2M14.6 280.1h2.7M23.2 284.2h2.1M25.9 285h2.5M33.3 283.7h2.1" fill="none" stroke="#000" stroke-width=".34"/>
<path d="M14.4 283.7h2.1M14.8 285.2h2.5M23.4 284.5h2.1M23.6 284.8h2.1M23.8 285.1h2.1M24.2 285.6h2.1M25.2 280.4h2.6M32.7 280.6h2.6" fill="none" stroke="#000" stroke-width=".3"/>
<path d="M14.3 282.1h2M14.4 280.8h2.4M33.3 282.3h2.2" fill="none" stroke="#000" stroke-width=".42"/>
<path d="M14.3 281.2h2.3M14.5 284.5h2.3" fill="none" stroke="#000" stroke-width=".38"/>
<g font-size="5.7">
<text x="121.4" y="283.6">Temple</text>
<text x="169.4" y="283.7">SS26 T1</text>
</g>
<g font-size="3.5">
<text x="97.7" y="48.6">TEMPLE 1</text>
<text x="104.2" y="57.6">147.6</text>
<text x="111.9" y="65.5">135</text>
<text x="97.1" y="71.2">108.3</text>
<text x="81.4" y="79">70.5</text>
<text x="72.6" y="85.1">54</text>
<text x="63" y="91.6">35</text>
<text x="64.9" y="97.8">A</text>
<text x="102.3" y="97.8">B</text>
<text x="119" y="97.8">c</text>
<text x="156.5" y="97.8">D</text>
<text x="64.9" y="106.2">A</text>
<text x="102.3" y="106.2">B</text>
<text x="119" y="106.2">c</text>
<text x="156.5" y="106.2">D</text>
<text x="37.5" y="111.9" transform="rotate(-90 37.5 111.9)">3.2</text>
<text x="125.9" y="111.2" transform="rotate(-90 125.9 111.2)">1.6</text>
<text x="42.4" y="127">13</text>
<text x="53.3" y="130.3" transform="rotate(-25 53.3 130.3)">R1</text>
<text x="77.9" y="128.9" transform="rotate(-90 77.9 128.9)">2.7</text>
<text x="85.2" y="130.4">3.8</text>
<text x="94.9" y="131.1" transform="rotate(-28 94.9 131.1)">=R0,2=</text>
<text x="128.4" y="129.9">1.9</text>
<text x="159.5" y="128.9">1.8</text>
<text x="31.1" y="136.5" transform="rotate(-90 31.1 136.5)">6</text>
<text x="56" y="132.4" transform="rotate(-10 56 132.4)">R0,2</text>
<text x="56.4" y="136.5" transform="rotate(10 56.4 136.5)">R0,2</text>
<text x="128.7" y="136.2" transform="rotate(13 128.7 136.2)">=R0,2=</text>
<text x="159.7" y="136.4" transform="rotate(5 159.7 136.4)">R5,4</text>
<text x="39.3" y="142">10.2</text>
<text x="53.4" y="140.7" transform="rotate(35 53.4 140.7)">R1</text>
<text x="111" y="141.3">0.9</text>
<text x="158.2" y="141.9" transform="rotate(47 158.2 141.9)">R0,5</text>
<text x="187" y="138.2" transform="rotate(21 187 138.2)">Ø1,4</text>
<text x="79.9" y="144.4">0.6</text>
<text x="98.5" y="148.8" transform="rotate(-90 98.5 148.8)">1.3</text>
<text x="114.9" y="148.9" transform="rotate(-90 114.9 148.9)">2.6</text>
<text x="145.8" y="149.4" transform="rotate(-90 145.8 149.4)">2.9</text>
<text x="19.5" y="168.4" transform="rotate(-53 19.5 168.4)">73°</text>
<text x="41" y="168.9" transform="rotate(-87 41 168.9)">1.4</text>
<text x="29.6" y="176.7" transform="rotate(-90 29.6 176.7)">6.2</text>
<text x="32.8" y="186" transform="rotate(-67 32.8 186)">R1</text>
</g>
<g font-size="2.9">
<text x="41.5" y="280.6">Units are in MM &amp; °</text>
<text x="71.5" y="280.6">Drawn</text>
<text x="83" y="280.6">:</text>
<text x="71.6" y="285.2">Checked :</text>
<text x="12.3" y="291.1">LENSKART SOLUTIONS</text>
<text x="71.5" y="290.1">Approved By:</text>
<text x="165.2" y="290.3">ALT : 0</text>
<text x="183.7" y="290.4">SHEET 1/1</text>
</g>
<text font-size="2" x="100.8" y="290">File path - Google Drive\Drawings Files-Bhiwadi\VC E13394</text>
<g font-size="1.7">
<text x="27" y="100.7">Y</text>
<text x="41.1" y="149.5">Scale 1:1</text>
<text x="41.2" y="147.4">View Y</text>
<text x="82.5" y="152.4">A-A 2:1</text>
<text x="118.5" y="152.4">B-B 2:1</text>
<text x="149.9" y="152.4">C-C 2:1</text>
<text x="177.8" y="152.4">D-D 2:1</text>
</g>
</svg>
